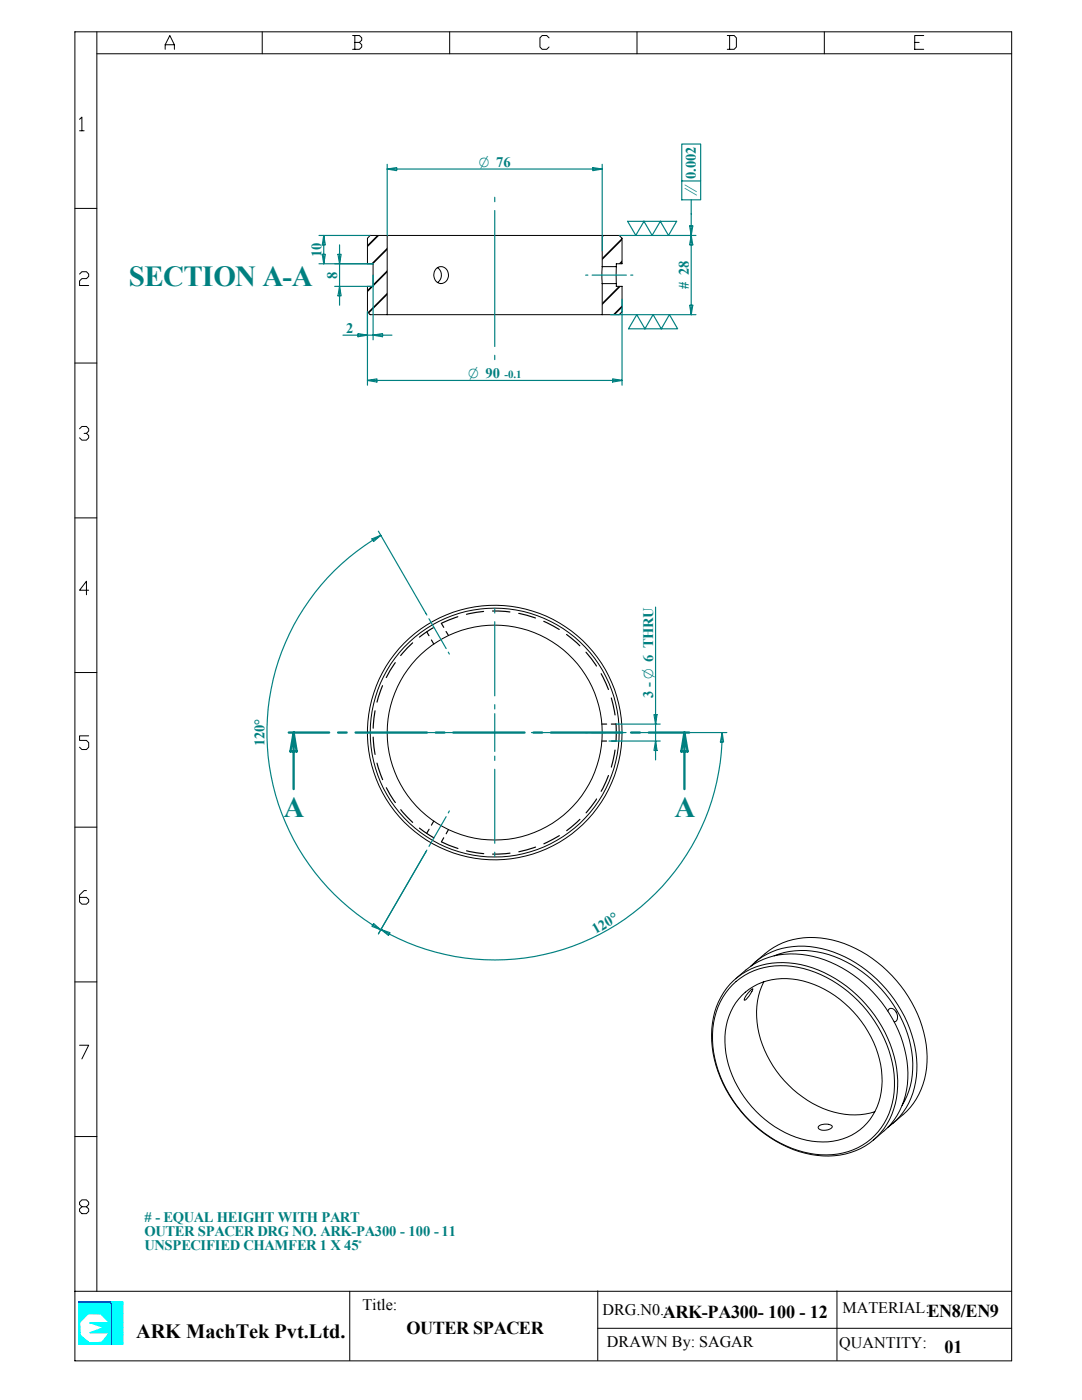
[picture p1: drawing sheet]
<svg xmlns="http://www.w3.org/2000/svg" width="216mm" height="279mm" viewBox="0 0 216 279" stroke-linecap="round" stroke-linejoin="round" font-family="sans-serif">
<g fill="none" stroke="#000" stroke-width=".2">
<path d="M14.9 6.4h187v265.2h-187zM19.3 10.7h182.6M19.3 6.4v251.3M33 9.8v-.9l.9-1.8 .9 1.8v.9M33 8.9h1.8M52.3 6.4v4.3M70.4 7.1h1.3l.5 .5v.4l-.5 .5M70.8 8.5h.9l.5 .4v.5l-.5 .4h-1.3M70.8 7.1v2.7M89.7 6.4v4.3M109.6 7.6l-.5-.5h-.9l-.5 .5v1.8l.5 .4h.9l.5-.4M127.1 6.4v4.3"/>
<path d="M145.1 7.1h1.4l.4 .5v1.8l-.4 .4h-1.4M145.6 7.1v2.7M164.5 6.4v4.3M182.5 8.5h.9M184.3 7.1h-1.8v2.7h1.8M15.9 23.8l.4-.4v2.7M15.9 26.1h.9M14.9 41.6h4.4M15.9 54.7l.4-.5h1l.4 .5v.5l-.4 .4h-1l-.4 .5v.9h1.8M14.9 72.5h4.4M15.9 85.6l.4-.5h1l.4 .5v.4l-.4 .5h-.5M17.3 86.5l.4 .4v.5l-.4 .4h-1l-.4-.4"/>
<path d="M14.9 103.4h4.4M17.7 117.8h-1.8l1.4-1.8v2.7M14.9 134.2h4.4M17.7 146.9h-1.8v.9h1.4l.4 .4v.9l-.4 .5h-1l-.4-.5M14.9 165.1h4.4M17.3 177.7h-.5l-.9 .9v1.4l.4 .4h1l.4-.4v-.5l-.4-.4h-1.4M14.9 196h4.4M15.9 208.6h1.8l-1.4 2.7M14.9 226.8h4.4M14.9 257.7h187M16.3 240.8l-.4-.4v-.5l.4-.4h1l.4 .4v.5l-.4 .4h-1l-.4 .5v.4l.4 .5h1l.4-.5v-.4l-.4-.5M69.8 257.7v13.8"/>
<path d="M119.3 257.6v13.9M167 257.6v13.9M119.3 265.1h82.6"/>
</g>
<path d="M15.7 259.8h6.5zM15.7 259.8l6.7 .1h-6.7zM15.7 259.8h6.5l.2 .1zM15.7 259.9l6.8 .2h-6.8zM15.7 259.9h6.7l.1 .2zM15.7 259.8h6.5M15.7 259.9h6.7M15.7 260h6.8M15.7 260.1h6.8zM15.7 260.1h6.1zM22.5 260.1h-6.8" fill="none" stroke="#00f" stroke-width=".2"/>
<path d="M21.8 260.1l.7 .1z" fill="#00f"/>
<path d="M21.8 260.1l.7 .1z" fill="none" stroke="#00f" stroke-width=".2"/>
<path d="M21.8 260.1h.7v.1z" fill="#00f"/>
<path d="M21.8 260.1h.7v.1z" fill="none" stroke="#00f" stroke-width=".2"/>
<path d="M21.9 260.2l.6 .2h-.4z" fill="#00f"/>
<path d="M21.9 260.2l.6 .2h-.4z" fill="none" stroke="#00f" stroke-width=".2"/>
<path d="M21.9 260.2h.6v.2z" fill="#00f"/>
<path d="M21.9 260.2h.6v.2zM22.1 260.4l.4 7.8h-.4zM22.1 260.4h.4v7.8z" fill="none" stroke="#00f" stroke-width=".2"/>
<path d="M22.3 260.4v7.8" fill="none" stroke="#00f" stroke-width=".44"/>
<path d="M22.1 268.2h.4z" fill="#00f"/>
<path d="M22.1 268.2h.4z" fill="none" stroke="#00f" stroke-width=".2"/>
<g fill="none" stroke="#0ff" stroke-width=".2">
<path d="M22.2 259.8h2.3zM22.2 259.8l2.3 .1zM22.2 259.8h2.3v.1zM22.2 259.8h2.3M22.2 259.9h2.3M22.4 259.9l2.1 .2h-2zM22.4 259.9h2.1v.2zM22.4 260h2.1M15.7 260.1h6.1zM15.7 260.1l6.2 .1h-6.2zM15.7 260.1h6.1l.1 .1zM15.7 260.2l6.4 .2h-6.4z"/>
<path d="M15.7 260.2h6.2l.2 .2zM15.7 260.1h6.1M15.7 260.2h6.2M15.7 260.3h6.4M22.5 260.1h2zM22.5 260.1l2 .1h-2zM22.5 260.1h2v.1zM22.5 260.2l2 .2h-2zM22.5 260.2h2v.2zM22.5 260.1h2M22.5 260.2h2M22.5 260.3h2"/>
</g>
<path d="M15.7 260.4l6.4 1.7h-6.4z" fill="#0ff"/>
<path d="M15.7 260.4l6.4 1.7h-6.4z" fill="none" stroke="#0ff" stroke-width=".2"/>
<path d="M15.7 260.4h6.4v1.7z" fill="#0ff"/>
<path d="M15.7 260.4h6.4v1.7z" fill="none" stroke="#0ff" stroke-width=".2"/>
<path d="M22.5 260.4l2 1.7h-2z" fill="#0ff"/>
<path d="M22.5 260.4l2 1.7h-2z" fill="none" stroke="#0ff" stroke-width=".2"/>
<path d="M22.5 260.4h2v1.7z" fill="#0ff"/>
<path d="M22.5 260.4h2v1.7z" fill="none" stroke="#0ff" stroke-width=".2"/>
<path d="M15.7 262.1l1.9 .1z" fill="#0ff"/>
<path d="M15.7 262.1l1.9 .1z" fill="none" stroke="#0ff" stroke-width=".2"/>
<path d="M15.7 262.1h1.9z" fill="#0ff"/>
<path d="M15.7 262.1h1.9zM17.6 262.1l4.5 .1zM17.6 262.2h4.5M22.5 262.1l2 .1zM22.5 262.2h2" fill="none" stroke="#0ff" stroke-width=".2"/>
<path d="M15.7 262.2l.2 1.7h-.2z" fill="#0ff"/>
<path d="M15.7 262.2l.2 1.7h-.2z" fill="none" stroke="#0ff" stroke-width=".2"/>
<path d="M15.7 262.2h1.9l-1.7 1.7z" fill="#0ff"/>
<path d="M15.7 262.2h1.9l-1.7 1.7z" fill="none" stroke="#0ff" stroke-width=".2"/>
<path d="M20.1 262.2l2 1.7h-.4z" fill="#0ff"/>
<path d="M20.1 262.2l2 1.7h-.4z" fill="none" stroke="#0ff" stroke-width=".2"/>
<path d="M20.1 262.2h2v1.7z" fill="#0ff"/>
<path d="M20.1 262.2h2v1.7z" fill="none" stroke="#0ff" stroke-width=".2"/>
<path d="M22.5 262.2l2 1.7h-2z" fill="#0ff"/>
<path d="M22.5 262.2l2 1.7h-2z" fill="none" stroke="#0ff" stroke-width=".2"/>
<path d="M22.5 262.2h2v1.7z" fill="#0ff"/>
<path d="M22.5 262.2h2v1.7z" fill="none" stroke="#0ff" stroke-width=".2"/>
<path d="M15.7 263.9l.2 .1z" fill="#0ff"/>
<path d="M15.7 263.9l.2 .1z" fill="none" stroke="#0ff" stroke-width=".2"/>
<path d="M15.7 263.9l.2 .1z" fill="#0ff"/>
<path d="M15.7 263.9l.2 .1z" fill="none" stroke="#0ff" stroke-width=".2"/>
<path d="M21.7 263.9l.4 .1z" fill="#0ff"/>
<path d="M21.7 263.9l.4 .1z" fill="none" stroke="#0ff" stroke-width=".2"/>
<path d="M21.7 263.9l.4 .1z" fill="#0ff"/>
<path d="M17.9 264h3.9zM17.9 264h3.9M21.7 263.9l.4 .1zM22.5 263.9l2 .1zM22.5 264h2" fill="none" stroke="#0ff" stroke-width=".2"/>
<path d="M15.7 264l.2 .9h-.2z" fill="#0ff"/>
<path d="M15.7 264l.2 .9h-.2z" fill="none" stroke="#0ff" stroke-width=".2"/>
<path d="M15.7 264h.2v.9z" fill="#0ff"/>
<path d="M15.7 264h.2v.9z" fill="none" stroke="#0ff" stroke-width=".2"/>
<path d="M17.9 264l4.2 .9h-1.4z" fill="#0ff"/>
<path d="M17.9 264l4.2 .9h-1.4z" fill="none" stroke="#0ff" stroke-width=".2"/>
<path d="M17.9 264h4.2v.9z" fill="#0ff"/>
<path d="M17.9 264h4.2v.9z" fill="none" stroke="#0ff" stroke-width=".2"/>
<path d="M22.5 264l2 .9h-2z" fill="#0ff"/>
<path d="M22.5 264l2 .9h-2z" fill="none" stroke="#0ff" stroke-width=".2"/>
<path d="M22.5 264h2v.9z" fill="#0ff"/>
<path d="M22.5 264h2v.9z" fill="none" stroke="#0ff" stroke-width=".2"/>
<path d="M15.7 264.9l.3 1.1h-.3z" fill="#0ff"/>
<path d="M15.7 264.9l.3 1.1h-.3z" fill="none" stroke="#0ff" stroke-width=".2"/>
<path d="M15.7 264.9h.2l.1 1.1z" fill="#0ff"/>
<path d="M15.7 264.9h.2l.1 1.1z" fill="none" stroke="#0ff" stroke-width=".2"/>
<path d="M17.9 266l2.8-1.1 1.4 1.1z" fill="#0ff"/>
<path d="M17.9 266l2.8-1.1 1.4 1.1z" fill="none" stroke="#0ff" stroke-width=".2"/>
<path d="M20.7 264.9h1.4v1.1z" fill="#0ff"/>
<path d="M20.7 264.9h1.4v1.1z" fill="none" stroke="#0ff" stroke-width=".2"/>
<path d="M22.5 264.9l2 1.1h-2z" fill="#0ff"/>
<path d="M22.5 264.9l2 1.1h-2z" fill="none" stroke="#0ff" stroke-width=".2"/>
<path d="M22.5 264.9h2v1.1z" fill="#0ff"/>
<path d="M17.9 266h4zM17.9 266h4M22.5 264.9h2v1.1z" fill="none" stroke="#0ff" stroke-width=".2"/>
<path d="M15.7 266l.3 .4h-.3z" fill="#0ff"/>
<path d="M15.7 266l.3 .4h-.3z" fill="none" stroke="#0ff" stroke-width=".2"/>
<path d="M15.7 266h.3v.4z" fill="#0ff"/>
<path d="M15.7 266h.3v.4z" fill="none" stroke="#0ff" stroke-width=".2"/>
<path d="M21.9 266l.2 .4h-.6z" fill="#0ff"/>
<path d="M21.9 266l.2 .4h-.6z" fill="none" stroke="#0ff" stroke-width=".2"/>
<path d="M21.9 266h.2v.4z" fill="#0ff"/>
<path d="M21.9 266h.2v.4zM22.5 266l2 .4h-2zM22.5 266h2v.4z" fill="none" stroke="#0ff" stroke-width=".2"/>
<path d="M22.5 266.2h2" fill="none" stroke="#0ff" stroke-width=".44"/>
<path d="M15.7 266.4l1.9 1.5h-1.9z" fill="#0ff"/>
<path d="M15.7 266.4l1.9 1.5h-1.9z" fill="none" stroke="#0ff" stroke-width=".2"/>
<path d="M15.7 266.4h.3l1.6 1.5z" fill="#0ff"/>
<path d="M15.7 266.4h.3l1.6 1.5z" fill="none" stroke="#0ff" stroke-width=".2"/>
<path d="M21.5 266.4l.6 1.5h-1.8z" fill="#0ff"/>
<path d="M21.5 266.4l.6 1.5h-1.8z" fill="none" stroke="#0ff" stroke-width=".2"/>
<path d="M21.5 266.4h.6v1.5z" fill="#0ff"/>
<path d="M21.5 266.4h.6v1.5z" fill="none" stroke="#0ff" stroke-width=".2"/>
<path d="M22.5 266.4l2 1.5h-2z" fill="#0ff"/>
<path d="M22.5 266.4l2 1.5h-2z" fill="none" stroke="#0ff" stroke-width=".2"/>
<path d="M22.5 266.4h2v1.5z" fill="#0ff"/>
<path d="M15.7 267.9l2.1 .2h-2.1zM15.7 267.9h1.9l.2 .2zM15.7 268h6.4M17.8 268.1l2.5-.2 1.8 .2zM22.5 266.4h2v1.5z" fill="none" stroke="#0ff" stroke-width=".2"/>
<path d="M20.3 267.9h1.8v.2z" fill="#0ff"/>
<g fill="none" stroke="#0ff" stroke-width=".2">
<path d="M15.7 268.1l6.4 .1h-6.4zM15.7 268.1h6.4v.1zM15.7 268.2h6.4zM15.7 268.1h6.4M15.7 268.2h6.4M20.3 267.9h1.8v.2zM22.5 267.9l2 .2h-2zM22.5 267.9h2v.2zM22.5 268.1l2 .1h-2zM22.5 268.1h2v.1zM22.5 268.2h2zM22.5 268h2"/>
<path d="M22.5 268.1h2M22.5 268.2h2"/>
</g>
<g fill="none" stroke="#000" stroke-width=".23">
<path d="M76.3 136.8l-1.1 3.3M78.9 132.2l-1.8 3M82.3 128.3l-2.4 2.5M85.2 126.1l.4 .8M86.1 127.7l.5 .8M86.6 125.2l-2.9 1.9M88.1 124.4l.4 .8M89 126l.5 .8M91.4 123.1l-3.3 1.3M96.5 122l-3.4 .6M98.3 121.9l3.4 .2M103.5 122.4l3.3 .9"/>
<path d="M108.5 124l3.1 1.6M113.1 126.6l2.6 2.3M116.9 130.2l2.1 2.7M120 134.5l1.4 3.1M122 139.3l.7 3.4M74.5 147.1l.3 3.5M74.8 141.9l-.3 3.4M75.2 152.3l1.1 3.3M77.1 157.2l1.8 3M119 159.4l-2.1 2.8M120.1 144.5h1M120.1 147.9h.9"/>
<path d="M121.4 154.8l-1.4 3.1M122 147.9h.9M122 144.5h.9M122.7 149.7l-.7 3.4M122.9 144.4v3.5M80 161.6l2.3 2.5M83.7 165.3l2.9 1.9M85.6 165.5l-.5 .8M86.6 163.9l-.5 .8M88.2 168l3.2 1.3M88.5 167.2l-.4 .8M89.5 165.5l-.5 .9"/>
<path d="M93.1 169.8l3.4 .6M101.8 170.3l-3.5 .2M106.9 169.1l-3.4 .9M111.6 166.8l-3.1 1.6M115.7 163.5l-2.6 2.3"/>
</g>
<g fill="none" stroke="#000" stroke-width=".2">
<path d="M73.3 57.2v5M73.9 47h49.6l.6 .6v5h-1.1v.6M73.9 47l-.6 .6v5h1.1v4.6h-1.1M77.3 47v15.8M87 53.7a1.53 1.53 0 0 1 2-.1 1.53 1.53 0 0 1 .4 1.9 1.45 1.45 0 0 1-1.7 1 1.45 1.45 0 0 1-1.1-1.6l.1-.6zM87.3 53.4a1.79 1.79 0 0 1 0 3M120.2 53.2v9.6M120.2 53.2h2.8M120.2 47v6.2M123 53.2v3.4h-2.9M123 56.6v.6h1.1M124.1 57.1v5.1l-.6 .6"/>
<path d="M73.3 62.2l.6 .6M73.9 62.8h49.6M146.1 196.6a14.5 14.5 0 0 1 14.2-3.3 25.1 25.1 0 0 1 18.2 22.3 13.7 13.7 0 0 1-9.3 14.2 18.8 18.8 0 0 1-15.7-3 25.1 25.1 0 0 1-11.3-19.2 14.7 14.7 0 0 1 3.9-11zM146.4 195.7a15 15 0 0 1 14.6-2.9 25.8 25.8 0 0 1 18.1 22.9 13.9 13.9 0 0 1-9.4 14.3 19 19 0 0 1-15.9-2.9 25.8 25.8 0 0 1-11.8-19.4 15 15 0 0 1 4.4-12zM146.8 195.3a15.3 15.3 0 0 1 8.6-4.7 21.6 21.6 0 0 1 17.8 6.5 24.3 24.3 0 0 1 7.9 19.3 14.3 14.3 0 0 1-4.8 9.4M148 198.7a12.8 12.8 0 0 1 13.3-2.6 21.7 21.7 0 0 1 14.7 19.7 11.7 11.7 0 0 1-14 12 21.4 21.4 0 0 1-17.3-20.9 12.6 12.6 0 0 1 3.3-8.2zM149.6 197.8l.6-.5a4.4 4.4 0 0 1-1.7 2.3l.2-.6zM149.8 192.8a14.6 14.6 0 0 1 14.2-3.5 25.7 25.7 0 0 1 19 23.2 14.7 14.7 0 0 1-4.9 11.7M150.6 192a16 16 0 0 1 7.6-4.5 20 20 0 0 1 16.9 4.6 25 25 0 0 1 9.9 19.9 14.6 14.6 0 0 1-4.8 10.5l-2.1 1.7M152.4 195.9a16.7 16.7 0 0 0 1.2 15.8 21.3 21.3 0 0 0 14.9 10.7l1.1 .1a13.3 13.3 0 0 0 5-.6M154.5 190.8a17.8 17.8 0 0 1 16.5 2.4 24.6 24.6 0 0 1 11.1 19 15 15 0 0 1-2.1 8.4M177.2 201.8a.78 .78 0 0 1 .7-.6 .78 .78 0 0 1 .8 .6 1.48 1.48 0 0 1-.1 2.1h-.2"/>
<path d="M163.3 224.8a2.28 2.28 0 0 1 2.8 0 1.92 1.92 0 0 1-2.5 .6l-.3-.3zM176.3 225.7l-2 1.8M178.1 224.2l-.9 .8"/>
<circle cx="98.7" cy="146.2" r="24.8"/>
<circle cx="98.7" cy="146.2" r="25.4"/>
<circle cx="98.7" cy="146.2" r="21.4"/>
</g>
<g fill="none" stroke="#008080" stroke-width=".23">
<path d="M77.3 33.7l1.8-.3v.7zM77.3 32.8v14.2M77.3 33.7h42.9M98.7 39.4v.9M118.3 33.4l1.9 .3-1.9 .4zM120.2 32.8v17.3M136 28.7h3.8v11.2h-3.8zM136 36.1h3.8M137.9 39.9v22.9M63.6 52.6h10.8M63.6 47h10.3M64.3 50.8h.6l-.3 1.8z"/>
<path d="M64.6 47l.3 1.9h-.6zM64.6 47v5.6M66.8 57.2h7.6M67.4 50.8h.7l-.3 1.8zM67.8 57.2l.3 1.8h-.7zM67.8 48.9v12M74.4 54.9v12.9M98.7 42v27.2M116.9 54.9h.4M118.2 54.9h6.8M123.5 47h15.4M124.1 59.7v17.2"/>
<path d="M125.2 44.2l1.7 2.8 1.6-2.8M125.2 44.2h9.8M125.9 54.9h.4M128.5 44.2l1.6 2.8M135 44.2l-1.6 2.8-1.6-2.8-1.7 2.8M137.6 45.1h.6l-.3 1.9zM137.9 47l.3 1.9h-.6zM68.4 66.9h9.8M71.4 66.6l1.9 .3-1.9 .3zM73.3 75.9l1.9-.3v.6zM73.3 62.2v14.7M73.3 75.9h50.8"/>
<path d="M74.4 66.9l1.9-.3v.6zM98.7 70.9v.9M121.9 62.8h17M122.2 75.6l1.9 .3-1.9 .3zM128.7 65.6h3.3l-1.7-2.8-1.6 2.8h-3.3l1.7-2.8 1.6 2.8M133.6 62.8l1.6 2.8h-3.3zM137.6 60.9h.6l-.3 1.9zM74.2 107.5l1.8-.7-1.5 1.3zM75.5 106l9.7 16.7M76 106.8a45.5 45.5 0 0 0 0 78.8M85.6 123.5l3.4 5.9M89.5 130.2l.2 .3"/>
<path d="M98.7 121.4v.9M98.7 124.1v14.8M130.8 121.2v30.5M74 146.2h.8M76.6 146.2h14.8M93.1 146.2h.9M94.9 146.2h7.6M98.7 140.6v.9M98.7 142.4v7.6M98.7 150.9v.9M98.7 153.5v14.8M103.4 146.2h.9"/>
<path d="M106 146.2h18.9M121.5 147.9h10.2M122.9 144.5h8.8M125.8 146.2h19.2M130.5 142.6h.6l-.3 1.9zM130.8 147.9l.3 1.9h-.6zM144.1 146.2l.3 1.9h-.7zM144.1 146.2a45.4 45.4 0 0 1-68.1 39.3M85.2 169.7l-9.7 16.7M89 163l-3.4 5.9M89.7 161.8l-.2 .4M98.7 170.1v.8"/>
<path d="M74.5 184.3l1.5 1.3-1.8-.7zM76 185.5l1.8 .6-.3 .6z"/>
</g>
<g fill="none" stroke="#008080" stroke-width=".47">
<path d="M57.6 146.2h8.1M58.6 146.2v11.3M58.6 146.2l.6 3.8h-1.3M58.6 146.2l-.6 3.8M67.5 146.2h1.7M71 146.2h14.2M87 146.2h1.7M90.4 146.2h14.3M106.4 146.2h1.8M109.9 146.2h14.3M125.9 146.2h1.8M129.5 146.2h8"/>
<path d="M136.6 146.2l.6 3.8h-1.3zM136.6 146.2v11.3"/>
</g>
<path d="M75.5 46.9l-2.2 2.3M77.3 49.6l-4 4.1M77.3 54.1l-4 4M77.3 58.6l-4 4.1M120.4 46.9l-.3 .3M124.2 56.6l-4.1 4.1M124.2 47.7l-4.1 4M124.2 52.2l-1.1 1.1M124.2 61.1l-1.7 1.8" fill="none" stroke="#000" stroke-width=".34"/>
<g font-size="5.8" fill="#008080">
<text x="25.7" y="57.1">SECTION A-A</text>
<text x="56.6" y="163.1">A</text>
<text x="134.6" y="163.1">A</text>
</g>
<text font-size="4" x="27.2" y="266.9">ARK MachTek Pvt.Ltd.</text>
<g font-size="3.6">
<text x="81.1" y="266.2">OUTER SPACER</text>
<text x="188.4" y="270.1">01</text>
</g>
<g font-size="3.2">
<text x="72.3" y="261.4">Title:</text>
<text x="120.2" y="262.4">DRG.N0.:ARK-PA300- 100 - 12</text>
<text x="168.1" y="262">MATERIAL:EN8/EN9</text>
<text x="121.1" y="268.9">DRAWN By: SAGAR</text>
<text x="167.5" y="269.1">QUANTITY:</text>
</g>
<g font-size="2.9" fill="#008080">
<text x="95.6" y="33.3">O 76</text>
<text x="138.9" y="35.6" transform="rotate(-90 138.9 35.6)">0.002</text>
<text x="138.9" y="39.2" transform="rotate(-90 138.9 39.2)">i</text>
<text x="64.1" y="51.2" transform="rotate(-90 64.1 51.2)">10</text>
<text x="67.3" y="55.6" transform="rotate(-90 67.3 55.6)">8</text>
<text x="137.5" y="57.7" transform="rotate(-90 137.5 57.7)"># 28</text>
<text x="69.1" y="66.4">2</text>
<text x="93.4" y="75.5">O 90</text>
<text x="130.3" y="139.3" transform="rotate(-90 130.3 139.3)">3 - O 6 THRU</text>
<text x="52.8" y="148.9" transform="rotate(-90 52.8 148.9)">120°</text>
<text x="118.8" y="186.5" transform="rotate(-30 118.8 186.5)">120°</text>
<text x="28.8" y="243.9"># - EQUAL HEIGHT WITH PART</text>
<text x="28.8" y="246.7">OUTER SPACER DRG NO. ARK-PA300 - 100 - 11</text>
<text x="28.8" y="249.5">UNSPECIFIED CHAMFER 1 X 45v</text>
</g>
<text font-size="2.2" fill="#008080" x="100.7" y="75.5">-0.1</text>
</svg>
